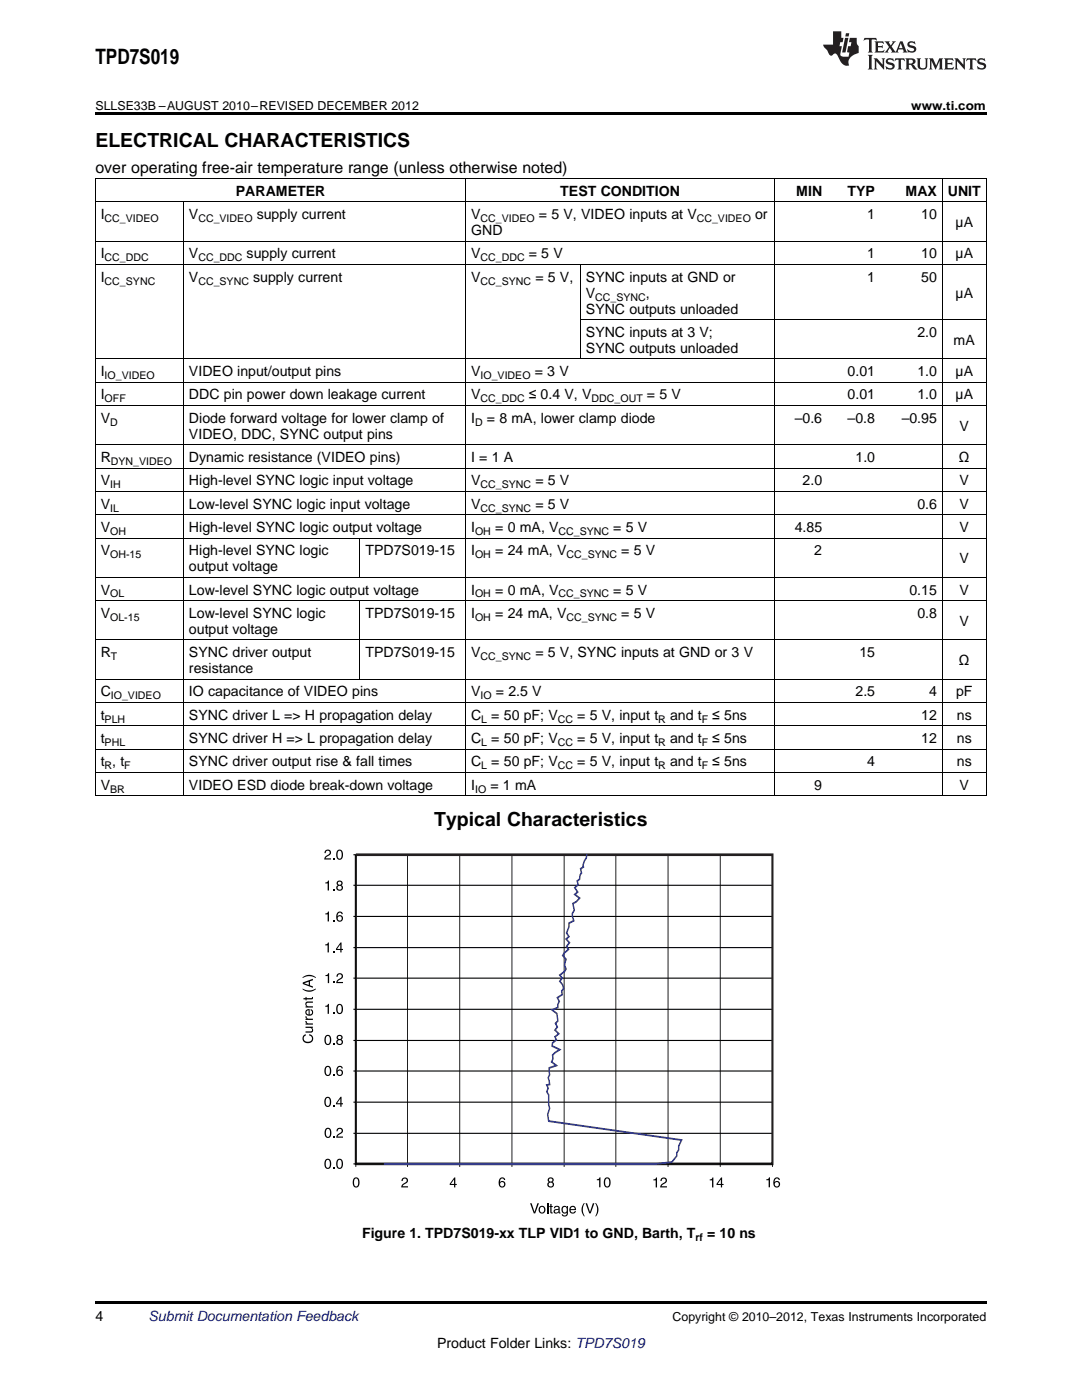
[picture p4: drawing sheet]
<svg xmlns="http://www.w3.org/2000/svg" width="216mm" height="279mm" viewBox="0 0 216 279" stroke-linecap="round" stroke-linejoin="round" font-family="sans-serif">
<g fill="none" stroke="#010202" stroke-width=".2">
<path d="M70.5 176.7h83.6M70.5 170.6h83.6v62.3M71 170.6v62.3M81.3 170.6v62.3M91.7 170.6v62.3M102.2 170.6v62.3M112.6 170.6v62.3M122.9 170.6v62.3M133.3 170.6v62.3M143.7 170.6v62.3M70.5 195.2h83.6M70.5 189.1h83.6"/>
<path d="M70.5 182.9h83.6M70.5 220h83.6M70.5 213.7h83.6M70.5 207.6h83.6M70.5 201.4h83.6M70.5 226.2h83.6M70.5 232.3h83.6"/>
</g>
<path d="M71 170.6h83.1v61.7h-83.1z" fill="none" stroke="#231f20" stroke-width=".47"/>
<path d="M117.1 170.5l-.1 .7-.7 1.5 .1 .3-.6 .4 .2 .8-.3 .4v.9l-.5 .3 .2 .8-.7 .6 .6 .8-.6 .5 1 .7-.7 .8-.7 .3 .3 1.4-.4 .6v.6l.3 .8-1 .5v.8l-.5 1.2 .5 .7-.5 .5 .6 .7-.6 .8 .4 .6-.8 .7-.3 .5 .7 .7-.3 1.3 .3 .7-.3 .5-1 .7 .5 .6-.5 .6 .6 .8 .2 .7-.4 .5 .1 .7-1 .6 .4 .7-.3 .7v.6l-1.1 .5 .9 .7 .2 1.4-.5 .5 .4 .8-.5 .6 .8 .7-.8 .6 .3 .6-.7 .6-.1 .6 1.5 .8-1.4 1.1v.7l-.2 .6 .9 .7-1.4 .5 .1 1.4-.3 .6 .3 1.3-.6 .1 .3 .7-.3 .7 .4 .6v2l.2 .7a2.96 2.96 0 0 0-.2 2.5l26.5 3.8-.6 1.2v.8l-.4 .6v.6l-.9 1.2-3.1 .4h-54.4" fill="none" stroke="#2b3695" stroke-width=".33"/>
<g fill="#010202">
<path d="M66.4 232.9h.3v.3h-.3z"/>
<path d="M66.5 226.8h.3v.3h-.3z"/>
<path d="M67.3 225.2a.65 .65 0 0 1 1.1 .2 .65 .65 0 0 1-.5 .9l-.5 .5h1v.3h-1.3a2.14 2.14 0 0 1 1.1-1.3 .4 .4 0 0 0-.4-.5 .4 .4 0 0 0-.4 .5h-.3z"/>
<path d="M66.4 220.6h.3v.3h-.3z"/>
<path d="M66.4 214.4h.3v.3h-.3z"/>
<path d="M66.4 208.2h.3v.3h-.3z"/>
<path d="M64.9 200.7l.7-.4v2h-.2v-1.4h-.5z"/>
<path d="M66.4 202h.3v.3h-.3z"/>
<path d="M64.9 194.6l.8-.4v2h-.3v-1.4h-.5z"/>
<path d="M66.5 195.9h.3v.3h-.3z"/>
<path d="M67.3 194.4a.65 .65 0 0 1 1.1 .1 .65 .65 0 0 1-.5 1l-.5 .5h1v.2h-1.3a2.14 2.14 0 0 1 1.1-1.2 .4 .4 0 0 0-.4-.6 .4 .4 0 0 0-.4 .5h-.3z"/>
<path d="M64.9 188.5l.7-.4v2h-.2v-1.4h-.5z"/>
<path d="M66.4 189.8h.3v.3h-.3z"/>
<path d="M64.9 182.3l.7-.4v2h-.2v-1.4h-.5z"/>
<path d="M66.4 183.6h.3v.3h-.3z"/>
<path d="M64.9 176.1l.7-.4v2h-.2v-1.4h-.5z"/>
<path d="M66.4 177.4h.3v.3h-.3z"/>
<path d="M64.9 169.7a.65 .65 0 0 1 1.1 .2 .65 .65 0 0 1-.5 .9l-.5 .5h1.1v.2h-1.4a2.14 2.14 0 0 1 1.1-1.2 .4 .4 0 0 0-.4-.5 .4 .4 0 0 0-.4 .5h-.3z"/>
<path d="M66.4 171.2h.3v.3h-.3z"/>
<path d="M80.3 235.2a.65 .65 0 0 1 1 .1 .65 .65 0 0 1-.4 .9l-.6 .5h1.1v.3h-1.3a2.14 2.14 0 0 1 1-1.3 .4 .4 0 0 0-.3-.5 .4 .4 0 0 0-.4 .5h-.3z"/>
<path d="M119.1 235.3l.7-.3v2h-.2v-1.5h-.5z"/>
<path d="M130.4 235.4l.7-.4v2h-.3v-1.4h-.4z"/>
<path d="M132 235.2a.65 .65 0 0 1 1 .1 .65 .65 0 0 1-.4 .9l-.6 .5h1.1v.3h-1.4a2.14 2.14 0 0 1 1.1-1.3 .4 .4 0 0 0-.4-.5 .4 .4 0 0 0-.4 .5h-.2z"/>
<path d="M141.6 235.4l.7-.4v2h-.2v-1.4h-.5z"/>
<path d="M152.9 235.3l.7-.3v2h-.2v-1.5h-.5z"/>
<path d="M105.8 240.1h.3l.6 1.8 .5-1.8h.3l-.7 2.1h-.3z"/>
<path d="M65.2 231.6a.49 .49 0 0 1 .6 .1 .49 .49 0 0 1 0 .6 .49 .49 0 0 1 0 .6 .49 .49 0 0 1-.6 .1 1.45 1.45 0 0 1 0-1.4zM65 231.4a1.31 1.31 0 0 0 .3 1.9 1.05 1.05 0 0 0 .7-1.6 .61 .61 0 0 0-1-.3z"/>
<path d="M67.5 231.6a.49 .49 0 0 1 .6 .1 .49 .49 0 0 1 .1 .6 .49 .49 0 0 1-.1 .6 .49 .49 0 0 1-.6 .1 1.45 1.45 0 0 1 0-1.4zM67.3 231.4a1.31 1.31 0 0 0 .3 1.9 1.05 1.05 0 0 0 .8-1.6 .61 .61 0 0 0-1.1-.3z"/>
<path d="M65.2 225.4a.49 .49 0 0 1 .6 .1 .49 .49 0 0 1 .1 .6 .49 .49 0 0 1-.1 .6 .49 .49 0 0 1-.6 .1 1.45 1.45 0 0 1 0-1.4zM65 225.2a1.31 1.31 0 0 0 .3 1.9 1.05 1.05 0 0 0 .7-1.6 .61 .61 0 0 0-1-.3z"/>
<path d="M65.2 219.2a.49 .49 0 0 1 .6 .1 .49 .49 0 0 1 0 .6 .49 .49 0 0 1 0 .6 .49 .49 0 0 1-.6 .1 1.45 1.45 0 0 1 0-1.4zM65 219.1a1.31 1.31 0 0 0 .3 1.8 1.05 1.05 0 0 0 .7-1.6 .61 .61 0 0 0-1-.2z"/>
<path d="M67.9 218.9l-.9 1.2v.3h.9v.5h.3v-.5h.2v-.2h-.2v-1.3zM67.9 219.3v.9h-.6z"/>
<path d="M65.2 213a.49 .49 0 0 1 .6 .1 .49 .49 0 0 1 0 .6 .49 .49 0 0 1 0 .6 .49 .49 0 0 1-.6 .1 1.45 1.45 0 0 1 0-1.4zM65 212.9a1.31 1.31 0 0 0 .3 1.8 1.05 1.05 0 0 0 .7-1.5 .61 .61 0 0 0-1-.3z"/>
<path d="M67.4 212.9a1.09 1.09 0 0 0 .4 1.8 .64 .64 0 0 0 .6-.9 .64 .64 0 0 0-1-.1 .46 .46 0 0 1 .1-.6 .46 .46 0 0 1 .7 .1h.2l-.3-.4-.4-.1zM67.4 214.1a.42 .42 0 0 1 .8 0 .42 .42 0 0 1-.8 0z"/>
<path d="M65.2 206.8a.49 .49 0 0 1 .6 .1 .49 .49 0 0 1 0 .6 .49 .49 0 0 1 0 .6 .49 .49 0 0 1-.6 .1 1.45 1.45 0 0 1 0-1.4zM65 206.7a1.31 1.31 0 0 0 .3 1.9 1.05 1.05 0 0 0 .7-1.6 .61 .61 0 0 0-1-.3z"/>
<path d="M67.3 206.7l-.1 .1a.46 .46 0 0 0 .2 .7 .61 .61 0 0 0-.1 .9 .61 .61 0 0 0 .9 0 .61 .61 0 0 0-.1-.9 .56 .56 0 0 0 .1-.9 .56 .56 0 0 0-.9 .1zM67.4 208a.4 .4 0 0 1 .8 0 .4 .4 0 0 1-.8 0zM67.4 207a.35 .35 0 0 1 .7 0 .35 .35 0 0 1-.7 0z"/>
<path d="M67.5 200.7a.49 .49 0 0 1 .6 .1 .49 .49 0 0 1 .1 .6 .49 .49 0 0 1-.1 .6 .49 .49 0 0 1-.6 .1 1.45 1.45 0 0 1 0-1.4zM67.3 200.5a1.31 1.31 0 0 0 .3 1.9 1.05 1.05 0 0 0 .8-1.6 .61 .61 0 0 0-1.1-.3z"/>
<path d="M67.9 188.1l-.9 1.3v.2h.9v.5h.3v-.5h.2v-.2h-.2v-1.3zM67.9 188.5v.9h-.6z"/>
<path d="M67.4 182.1a1.09 1.09 0 0 0 .4 1.8 .64 .64 0 0 0 .6-.9 .64 .64 0 0 0-1-.1 .46 .46 0 0 1 .1-.6 .46 .46 0 0 1 .7 .1h.2l-.3-.4-.4-.1zM67.4 183.3a.42 .42 0 0 1 .8 0 .42 .42 0 0 1-.8 0z"/>
<path d="M67.3 175.9l-.1 .1a.46 .46 0 0 0 .2 .7 .61 .61 0 0 0-.1 .9 .61 .61 0 0 0 .9 0 .61 .61 0 0 0-.1-.9 .56 .56 0 0 0 .1-.9 .56 .56 0 0 0-.9 .1zM67.4 177.2a.4 .4 0 0 1 .8 0 .4 .4 0 0 1-.8 0zM67.4 176.2a.35 .35 0 0 1 .7 0 .35 .35 0 0 1-.7 0z"/>
<path d="M67.5 169.9a.49 .49 0 0 1 .6 .1 .49 .49 0 0 1 .1 .6 .49 .49 0 0 1-.1 .6 .49 .49 0 0 1-.6 .1 1.45 1.45 0 0 1 0-1.4zM67.3 169.7a1.31 1.31 0 0 0 .3 1.9 1.05 1.05 0 0 0 .8-1.6 .61 .61 0 0 0-1.1-.3z"/>
<path d="M70.8 235.3a.49 .49 0 0 1 .6 .1 .49 .49 0 0 1 .1 .6 .49 .49 0 0 1-.1 .6 .49 .49 0 0 1-.6 .1 1.45 1.45 0 0 1 0-1.4zM70.6 235.1a1.31 1.31 0 0 0 .3 1.9 1.05 1.05 0 0 0 .8-1.6 .61 .61 0 0 0-1.1-.3z"/>
<path d="M90.6 235l-.9 1.3v.2h.9v.5h.3v-.5h.2v-.2h-.2v-1.3zM90.6 235.4v.9h-.6z"/>
<path d="M99.8 235.1a1.09 1.09 0 0 0 .5 1.9 .64 .64 0 0 0 .5-.9 .64 .64 0 0 0-1-.2 .46 .46 0 0 1 .2-.6 .46 .46 0 0 1 .6 .2h.2l-.3-.5h-.4zM99.8 236.3a.42 .42 0 0 1 .8 0 .42 .42 0 0 1-.8 0z"/>
<path d="M109.5 235.1l-.2 .1a.46 .46 0 0 0 .2 .7 .61 .61 0 0 0-.1 .9 .61 .61 0 0 0 .9 0 .61 .61 0 0 0-.1-.9 .56 .56 0 0 0 .1-.9 .56 .56 0 0 0-.8 .1zM109.5 236.4a.4 .4 0 0 1 .8 0 .4 .4 0 0 1-.8 0zM109.5 235.5a.35 .35 0 0 1 .7 0 .35 .35 0 0 1-.7 0z"/>
<path d="M120.9 235.3a.49 .49 0 0 1 .6 .1 .49 .49 0 0 1 .1 .6 .49 .49 0 0 1-.1 .6 .49 .49 0 0 1-.6 .1 1.45 1.45 0 0 1 0-1.4zM120.7 235.1a1.31 1.31 0 0 0 .3 1.9 1.05 1.05 0 0 0 .8-1.6 .61 .61 0 0 0-1.1-.3z"/>
<path d="M143.9 235l-.9 1.3v.2h.8v.5h.3v-.5h.3v-.2h-.3v-1.3zM143.8 235.4v.9h-.6z"/>
<path d="M154.6 235.1a1.09 1.09 0 0 0 .5 1.9 .64 .64 0 0 0 .5-.9 .64 .64 0 0 0-1-.2 .46 .46 0 0 1 .2-.6 .46 .46 0 0 1 .6 .2h.2l-.3-.5h-.4zM154.6 236.3a.42 .42 0 0 1 .8 0 .42 .42 0 0 1-.8 0z"/>
<path d="M107.7 240.8a.77 .77 0 0 0-.1 1.2 .77 .77 0 0 0 1.2-.1 .77 .77 0 0 0-.3-1.2l-.3-.1zM107.9 240.9a.5 .5 0 0 1 .7 .5 .5 .5 0 0 1-.8 .4l-.1-.4z"/>
</g>
<path d="M109.3 240.1v2.1" fill="none" stroke="#010202" stroke-width=".25"/>
<g fill="#010202">
<path d="M109.8 240.3h.3v.4h.2v.2h-.2v1l.2 .1v.2h-.3l-.2-.2v-1.1h-.2v-.2h.2z"/>
<path d="M116.5 240.1h.2a2.48 2.48 0 0 0 0 2.6 1.47 1.47 0 0 1-.7-1.3l.2-.7z"/>
<path d="M116.8 240.1h.3l.6 1.8 .6-1.8h.3l-.7 2.1h-.3z"/>
<path d="M118.8 240.1a1.47 1.47 0 0 1 .6 1.3l-.2 .9-.3 .4h-.1a2.48 2.48 0 0 0 0-2.6z"/>
<path d="M60.6 206.6l.4-.2v.3a.67 .67 0 0 0-.3 .9 .67 .67 0 0 0 .9 .3 .62 .62 0 0 0 .7-.6 .62 .62 0 0 0-.6-.6v-.3a.93 .93 0 0 1 .8 1.2 .93 .93 0 0 1-1.3 .6 .94 .94 0 0 1-.6-1.6z"/>
<path d="M61 204.9h1.4v.2h-.2a.5 .5 0 0 1 .3 .6 .5 .5 0 0 1-.5 .4h-1v-.3h.9a.36 .36 0 0 0 .3-.4 .36 .36 0 0 0-.4-.3h-.8z"/>
<path d="M60.9 203.8h.3l.2 .4h1v.3h-1.4v-.2l.2-.1z"/>
<path d="M60.9 202.8h.3l.2 .5h1v.2h-1.4v-.2h.2z"/>
<path d="M61.1 200l1.3-.1v.2h-.9a.36 .36 0 0 0-.3 .4 .36 .36 0 0 0 .4 .3h.8v.3h-1.4v-.3h.2l-.3-.3z"/>
<path d="M60.6 199.2h.4v-.2h.2v.2h1v-.2h.2l.1 .2-.2 .2h-1.1v.2h-.2v-.2h-.4z"/>
<path d="M60.4 197.3a2.48 2.48 0 0 0 2.6 0 1.47 1.47 0 0 1-1.3 .6l-.8-.2-.5-.2z"/>
<path d="M60.4 195a2.07 2.07 0 0 1 2.6 0v.2a2.48 2.48 0 0 0-2.6 0z"/>
<path d="M110.7 240.8l-.2 .3h.3a.3 .3 0 0 1 .3-.2 .3 .3 0 0 1 .2 .4h-.4a.49 .49 0 0 0-.4 .8 .49 .49 0 0 0 .9-.1l.4 .2v-.2l-.1-.1-.1-1-.3-.2zM110.8 241.6l.6-.2-.1 .5a.3 .3 0 0 1-.4 .1 .3 .3 0 0 1-.1-.4z"/>
<path d="M112.4 240.9a.54 .54 0 0 1 .7 .4 .54 .54 0 0 1-.3 .7 .6 .6 0 0 1-.5-.4 .6 .6 0 0 1 .1-.7zM112.3 240.8a.73 .73 0 0 0-.2 1 .73 .73 0 0 0 1 .2 .41 .41 0 0 1-.2 .5 .41 .41 0 0 1-.6-.2h-.2a.65 .65 0 0 0 .7 .5 .65 .65 0 0 0 .5-.8v-1.3h-.2v.2l-.4-.3z"/>
<path d="M113.9 240.8a.76 .76 0 0 0-.2 1.1 .76 .76 0 0 0 1.1 .1l.1-.3h-.2l-.1 .2a.43 .43 0 0 1-.5 0 .43 .43 0 0 1-.2-.4h1a.68 .68 0 0 0-.2-.7 .68 .68 0 0 0-.8 0zM114 241l.5-.1 .2 .4h-.8z"/>
<path d="M61.1 201.6a.75 .75 0 0 0 .1 1 .75 .75 0 0 0 1.1-.1 .75 .75 0 0 0-.1-1l-.2-.1v.2l.2 .1a.43 .43 0 0 1 0 .5 .43 .43 0 0 1-.4 .2v-1zM61.2 201.8l.4-.2v.8l-.4-.2z"/>
<path d="M60.4 196.1v.3l2 .7v-.2l-.5-.3v-.8l.5-.2v-.3zM60.7 196.2l.9-.3v.7z"/>
</g>
<g fill="#231f20">
<path d="M172.5 7.6l-.1 .5 .4-.2h.6v.1v2.1l-.2 .4h.9l-.2-.4v-2.1l.1-.1h.5l.5 .2-.2-.5zM174.5 8.3l.2 .3v1.5l-.2 .4h1.8l.2-.6a1.04 1.04 0 0 1-1.3 .2v-.7h.6l.3 .2v-.6l-.3 .2h-.6v-.6l.8-.1 .4 .3-.2-.5zM176.5 8.3l.9 1.1-.9 1.1h.8l-.2-.2 .4-.7 .5 .7-.2 .2h1.5l-.2-.2 .2-.4h.9l.1 .4-.2 .2h1l-.3-.3-.7-1.9h-.5l-.9 2-.8-1 .9-1h-.8l.1 .3-.4 .5-.3-.6 .1-.2zM179.7 8.6l.4 1h-.7zM181.3 8.4a.63 .63 0 0 0-.2 .7 .63 .63 0 0 0 .6 .4l.6 .2 .1 .2a.75 .75 0 0 1-.7 .4 .75 .75 0 0 1-.6-.5l.1 .7 .1-.1a1.11 1.11 0 0 0 1.5-.6 1.13 1.13 0 0 0-1.2-.8l-.1-.4a1.04 1.04 0 0 1 1.2 .2l-.2-.5-.2 .1-.4-.2zM173.2 10.9l.2 .4v2.2l-.2 .4h1l-.3-.4v-2.2l.3-.4zM174.3 11.6l.3 .4v1.5l-.3 .4h.8l-.2-.4v-1.3l1.5 1.7v-1.9l.2-.4h-.7l.2 .4v.9l-1.1-1.3zM177 11.8a.62 .62 0 0 0-.2 .7 .62 .62 0 0 0 .6 .4l.6 .1 .1 .3a.76 .76 0 0 1-.7 .3 .76 .76 0 0 1-.7-.4l.2 .7 .1-.1a1.11 1.11 0 0 0 1.5-.6 1.13 1.13 0 0 0-1.2-.8l-.1-.4a1.04 1.04 0 0 1 1.2 .2l-.2-.6-.2 .1-.5-.1zM178.7 11.6l-.2 .6a.61 .61 0 0 1 .8-.3v1.6l-.2 .4h.9l-.2-.4v-1.6a.63 .63 0 0 1 .7 .3l-.1-.6zM180.6 11.6l.3 .4v1.5l-.3 .4h1l-.2-.2-.1-.8 .6 .2a.76 .76 0 0 0 1.2 .7l-1-1a.58 .58 0 0 0 .6-.5 .58 .58 0 0 0-.5-.6zM181.4 11.9h.1a.45 .45 0 0 1 .5 .1 .45 .45 0 0 1 .1 .5l-.8 .2zM182.9 11.6l.2 .2a2.17 2.17 0 0 0 .3 1.9 .99 .99 0 0 0 1.6-.6v-1.1l.2-.4h-.7l.2 .2a1.92 1.92 0 0 1-.2 1.8 .6 .6 0 0 1-.9-.5v-1.1l.2-.4zM185.4 11.6l.2 .4v1.5l-.2 .4h.7l-.2-.4v-1.4l.8 1.8 .8-1.8v1.4l-.2 .4h.9l-.2-.4v-1.5l.2-.4h-.8l-.6 1.5-.6-1.5zM188.4 11.6l.2 .4v1.5l-.2 .4h1.8l.1-.6a1.04 1.04 0 0 1-1.2 .1v-.6h.5l.4 .2v-.6l-.4 .2h-.5v-.7h.8l.3 .3-.1-.6zM190.5 11.6l.2 .4v1.5l-.2 .4h.7l-.2-.4v-1.3l1.5 1.7v-1.9l.2-.4h-.7l.2 .4v.9l-1.1-1.3zM192.9 11.6l-.1 .6a.61 .61 0 0 1 .7-.3l.1 1.6-.3 .4h1l-.3-.4 .1-1.6a.63 .63 0 0 1 .7 .3l-.1-.6zM195.2 11.8a.62 .62 0 0 0-.2 .7 .62 .62 0 0 0 .6 .4l.6 .1 .1 .3a.76 .76 0 0 1-.7 .3 .76 .76 0 0 1-.6-.4l.1 .7 .1-.1a1.11 1.11 0 0 0 1.6-.6 1.13 1.13 0 0 0-1.3-.8l-.1-.4a1.04 1.04 0 0 1 1.2 .2l-.1-.6-.2 .1-.5-.1z"/>
<path d="M166.2 6.3v2.6h-1.9v.4l.8 .9a.91 .91 0 0 0 1 .8 .56 .56 0 0 1 .5-.3 .56 .56 0 0 1 .5 .3l.4 .8a1.53 1.53 0 0 0 1.9 1.2 1.54 1.54 0 0 1 1-2.1l.9-.3v-1.4a1.52 1.52 0 0 1-.4-1.6h-1.3l-.2 .8h.5l-.2 .8h-.5l-.1 1v.2l.4 .1-.2 .8a1.93 1.93 0 0 1-1.6-.3l.3-1.8h-.5l.2-.8h.4l.2-.8h-.4v-1.3zM168.6 7.6l-.6 2.9h.7l.6-2.9zM168.8 6.6l-.1 .7h.6l.2-.7z"/>
</g>
<path d="M19 259.7h177.8v.5h-177.8z" fill="#000"/>
<path d="M111.5 248.8h.3v.8h-.3z" fill="#fff"/>
<g fill="none" stroke="#000" stroke-width=".2">
<path d="M19 35.6h177.8M19.1 35.7v123.2M92.9 35.7v123.2M154.5 35.7v123.2M188 35.7v123.2M196.8 35.7v123.2M19 52.8h177.8M19 48.1h177.8M19 40.3h177.8M36.6 40.4v118.5M115.8 52.8v18.9M19 76.3h177.8"/>
<path d="M19 71.6h177.8M115.9 63.8h80.9M19 98.1h177.8M19 93.4h177.8M19 88.8h177.8M19 80.9h177.8M19 119.9h177.8M19 115.2h177.8M19 107.4h177.8M19 102.7h177.8M71.8 107.5v7.8M71.8 119.9v15.7"/>
<path d="M19 135.6h177.8M19 127.7h177.8M19 158.8h177.8M19 154.2h177.8M19 149.5h177.8M19 144.9h177.8M19 140.2h177.8"/>
</g>
<path d="M19 22.5h177.8v.5h-177.8z" fill="#000"/>
<text font-size="4.2" x="19" y="12.8">TPD7S019</text>
<g font-size="3.9">
<text x="19" y="29.3">ELECTRICAL CHARACTERISTICS</text>
<text x="86.6" y="164.9">Typical Characteristics</text>
</g>
<text font-size="3.2" x="19" y="34.4">over operating free-air temperature range (unless otherwise noted)</text>
<g font-size="2.8">
<text x="47.1" y="39.1">PARAMETER</text>
<text x="111.8" y="39.1">TEST CONDITION</text>
<text x="158.9" y="39.1">MIN</text>
<text x="169.1" y="39.1">TYP</text>
<text x="180.7" y="39.1">MAX</text>
<text x="189.1" y="39.1">UNIT</text>
<text x="20.1" y="43.7">I</text>
<text x="37.7" y="43.7">V</text>
<text x="51.2" y="43.7">supply current</text>
<text x="94" y="43.7">V</text>
<text x="94" y="46.9">GND</text>
<text x="107.5" y="43.7">= 5 V, VIDEO inputs at V</text>
<text x="150.7" y="43.7">or</text>
<text x="173" y="43.7">1</text>
<text x="183.8" y="43.7">10</text>
<text x="190.7" y="45.3">µA</text>
<text x="20.1" y="51.6">I</text>
<text x="37.7" y="51.6">V</text>
<text x="49.2" y="51.6">supply current</text>
<text x="94" y="51.6">V</text>
<text x="105.5" y="51.6">= 5 V</text>
<text x="173" y="51.6">1</text>
<text x="183.8" y="51.6">10</text>
<text x="190.7" y="51.6">µA</text>
<text x="20.1" y="56.2">I</text>
<text x="37.7" y="56.2">V</text>
<text x="50.5" y="56.2">supply current</text>
<text x="94" y="56.2">V</text>
<text x="106.8" y="56.2">= 5 V,</text>
<text x="116.9" y="56.2">SYNC inputs at GND or</text>
<text x="116.9" y="59.4">V</text>
<text x="128.9" y="59.4">,</text>
<text x="173" y="56.2">1</text>
<text x="183.8" y="56.2">50</text>
<text x="190.7" y="59.4">µA</text>
<text x="116.9" y="62.6">SYNC outputs unloaded</text>
<text x="116.9" y="67.2">SYNC inputs at 3 V;</text>
<text x="116.9" y="70.4">SYNC outputs unloaded</text>
<text x="183.1" y="67.2">2.0</text>
<text x="190.3" y="68.8">mA</text>
<text x="20.1" y="75.1">I</text>
<text x="37.7" y="75.1">VIDEO input/output pins</text>
<text x="94" y="75.1">V</text>
<text x="106.7" y="75.1">= 3 V</text>
<text x="169.1" y="75.1">0.01</text>
<text x="183.1" y="75.1">1.0</text>
<text x="190.7" y="75.1">µA</text>
<text x="20.1" y="79.7">I</text>
<text x="37.7" y="79.7">DDC pin power down leakage current</text>
<text x="94" y="79.7">V</text>
<text x="105.5" y="79.7">≤ 0.4 V, V</text>
<text x="129.1" y="79.7">= 5 V</text>
<text x="169.1" y="79.7">0.01</text>
<text x="183.1" y="79.7">1.0</text>
<text x="190.7" y="79.7">µA</text>
<text x="20.1" y="84.4">V</text>
<text x="37.7" y="84.4">Diode forward voltage for lower clamp of</text>
<text x="37.7" y="87.6">VIDEO, DDC, SYNC output pins</text>
<text x="94" y="84.4">I</text>
<text x="97.2" y="84.4">= 8 mA, lower clamp diode</text>
<text x="158.6" y="84.4">–0.6</text>
<text x="169.1" y="84.4">–0.8</text>
<text x="179.9" y="84.4">–0.95</text>
<text x="191.5" y="86">V</text>
<text x="20.1" y="92.2">R</text>
<text x="37.7" y="92.2">Dynamic resistance (VIDEO pins)</text>
<text x="94" y="92.2">I = 1 A</text>
<text x="170.7" y="92.2">1.0</text>
<text x="191.3" y="92.2">Ω</text>
<text x="20.1" y="96.9">V</text>
<text x="20.1" y="101.5">V</text>
<text x="37.7" y="96.9">High-level SYNC logic input voltage</text>
<text x="37.7" y="101.5">Low-level SYNC logic input voltage</text>
<text x="94" y="96.9">V</text>
<text x="94" y="101.5">V</text>
<text x="106.8" y="96.9">= 5 V</text>
<text x="106.8" y="101.5">= 5 V</text>
<text x="160.2" y="96.9">2.0</text>
<text x="183.1" y="101.5">0.6</text>
<text x="191.5" y="96.9">V</text>
<text x="191.5" y="101.5">V</text>
<text x="20.1" y="106.2">V</text>
<text x="37.7" y="106.2">High-level SYNC logic output voltage</text>
<text x="94" y="106.2">I</text>
<text x="98.8" y="106.2">= 0 mA, V</text>
<text x="122.4" y="106.2">= 5 V</text>
<text x="158.6" y="106.2">4.85</text>
<text x="191.5" y="106.2">V</text>
<text x="20.1" y="110.8">V</text>
<text x="37.7" y="110.8">High-level SYNC logic</text>
<text x="72.9" y="110.8">TPD7S019-15</text>
<text x="94" y="110.8">I</text>
<text x="98.8" y="110.8">= 24 mA, V</text>
<text x="124" y="110.8">= 5 V</text>
<text x="162.5" y="110.8">2</text>
<text x="191.5" y="112.4">V</text>
<text x="20.1" y="118.7">V</text>
<text x="37.7" y="114">output voltage</text>
<text x="37.7" y="118.7">Low-level SYNC logic output voltage</text>
<text x="94" y="118.7">I</text>
<text x="98.8" y="118.7">= 0 mA, V</text>
<text x="122.4" y="118.7">= 5 V</text>
<text x="181.5" y="118.7">0.15</text>
<text x="191.5" y="118.7">V</text>
<text x="20.1" y="123.3">V</text>
<text x="37.7" y="123.3">Low-level SYNC logic</text>
<text x="72.9" y="123.3">TPD7S019-15</text>
<text x="94" y="123.3">I</text>
<text x="98.8" y="123.3">= 24 mA, V</text>
<text x="124" y="123.3">= 5 V</text>
<text x="183.1" y="123.3">0.8</text>
<text x="191.5" y="124.9">V</text>
<text x="20.1" y="131.2">R</text>
<text x="37.7" y="126.5">output voltage</text>
<text x="37.7" y="131.2">SYNC driver output</text>
<text x="72.9" y="131.2">TPD7S019-15</text>
<text x="94" y="131.2">V</text>
<text x="106.8" y="131.2">= 5 V, SYNC inputs at GND or 3 V</text>
<text x="171.5" y="131.2">15</text>
<text x="37.7" y="134.3">resistance</text>
<text x="191.3" y="132.8">Ω</text>
<text x="20.1" y="139">C</text>
<text x="20.1" y="143.7">t</text>
<text x="37.7" y="139">IO capacitance of VIDEO pins</text>
<text x="37.7" y="143.7">SYNC driver L =&gt; H propagation delay</text>
<text x="94" y="139">V</text>
<text x="94" y="143.7">C</text>
<text x="98" y="143.7">= 50 pF; V</text>
<text x="99" y="139">= 2.5 V</text>
<text x="115.2" y="143.7">= 5 V, input t</text>
<text x="133.7" y="143.7">and t</text>
<text x="142.1" y="143.7">≤ 5ns</text>
<text x="170.7" y="139">2.5</text>
<text x="183.8" y="143.7">12</text>
<text x="185.4" y="139">4</text>
<text x="190.8" y="139">pF</text>
<text x="190.9" y="143.7">ns</text>
<text x="20.1" y="148.3">t</text>
<text x="37.7" y="148.3">SYNC driver H =&gt; L propagation delay</text>
<text x="94" y="148.3">C</text>
<text x="98" y="148.3">= 50 pF; V</text>
<text x="115.2" y="148.3">= 5 V, input t</text>
<text x="133.7" y="148.3">and t</text>
<text x="142.1" y="148.3">≤ 5ns</text>
<text x="183.8" y="148.3">12</text>
<text x="190.9" y="148.3">ns</text>
<text x="20.1" y="153">t , t</text>
<text x="37.7" y="153">SYNC driver output rise &amp; fall times</text>
<text x="94" y="153">C</text>
<text x="98" y="153">= 50 pF; V</text>
<text x="115.2" y="153">= 5 V, input t</text>
<text x="133.7" y="153">and t</text>
<text x="142.1" y="153">≤ 5ns</text>
<text x="173" y="153">4</text>
<text x="190.9" y="153">ns</text>
<text x="20.1" y="157.6">V</text>
<text x="37.7" y="157.6">VIDEO ESD diode break-down voltage</text>
<text x="94" y="157.6">I</text>
<text x="97.9" y="157.6">= 1 mA</text>
<text x="162.5" y="157.6">9</text>
<text x="191.5" y="157.6">V</text>
<text x="72.2" y="247.1">Figure 1. TPD7S019-xx TLP VID1 to GND, Barth, T</text>
<text x="141.1" y="247.1">= 10 ns</text>
<text x="19" y="263.6">4</text>
<text x="87.2" y="269">Product Folder Links: TPD7S019</text>
</g>
<text font-size="2.8" fill="#0000c8" x="29.6" y="263.6">Submit Documentation Feedback</text>
<g font-size="2.5">
<text x="19" y="21.9">SLLSE33B –AUGUST 2010–REVISED DECEMBER 2012</text>
<text x="181.8" y="21.9">www.ti.com</text>
<text x="134.2" y="263.6">Copyright © 2010–2012, Texas Instruments Incorporated</text>
</g>
<g font-size="2.1">
<text x="20.9" y="44.3">CC_VIDEO</text>
<text x="39.6" y="44.3">CC_VIDEO</text>
<text x="95.9" y="44.3">CC_VIDEO</text>
<text x="139" y="44.3">CC_VIDEO</text>
<text x="20.9" y="52.1">CC_DDC</text>
<text x="39.6" y="52.1">CC_DDC</text>
<text x="95.9" y="52.1">CC_DDC</text>
<text x="20.9" y="56.8">CC_SYNC</text>
<text x="39.6" y="56.8">CC_SYNC</text>
<text x="95.9" y="56.8">CC_SYNC</text>
<text x="118.8" y="60">CC_SYNC</text>
<text x="20.9" y="75.6">IO_VIDEO</text>
<text x="95.9" y="75.6">IO_VIDEO</text>
<text x="20.9" y="80.3">OFF</text>
<text x="95.9" y="80.3">CC_DDC</text>
<text x="118" y="80.3">DDC_OUT</text>
<text x="22" y="84.9">D</text>
<text x="94.8" y="84.9">D</text>
<text x="22.1" y="92.8">DYN_VIDEO</text>
<text x="22" y="97.4">IH</text>
<text x="95.9" y="97.4">CC_SYNC</text>
<text x="22" y="102.1">IL</text>
<text x="22" y="106.8">OH</text>
<text x="94.8" y="106.8">OH</text>
<text x="95.9" y="102.1">CC_SYNC</text>
<text x="111.4" y="106.8">CC_SYNC</text>
<text x="22" y="111.4">OH-15</text>
<text x="94.8" y="111.4">OH</text>
<text x="113" y="111.4">CC_SYNC</text>
<text x="22" y="119.2">OL</text>
<text x="94.8" y="119.2">OH</text>
<text x="111.4" y="119.2">CC_SYNC</text>
<text x="22" y="123.9">OL-15</text>
<text x="94.8" y="123.9">OH</text>
<text x="113" y="123.9">CC_SYNC</text>
<text x="22.1" y="131.7">T</text>
<text x="95.9" y="131.7">CC_SYNC</text>
<text x="22.1" y="139.6">IO_VIDEO</text>
<text x="95.9" y="139.6">IO</text>
<text x="20.9" y="144.2">PLH</text>
<text x="20.9" y="148.9">PHL</text>
<text x="96" y="144.2">L</text>
<text x="96" y="148.9">L</text>
<text x="111.3" y="144.2">CC</text>
<text x="111.3" y="148.9">CC</text>
<text x="131.3" y="144.2">R</text>
<text x="131.3" y="148.9">R</text>
<text x="140" y="144.2">F</text>
<text x="140" y="148.9">F</text>
<text x="20.9" y="153.5">R</text>
<text x="24.8" y="153.5">F</text>
<text x="96" y="153.5">L</text>
<text x="111.3" y="153.5">CC</text>
<text x="131.3" y="153.5">R</text>
<text x="140" y="153.5">F</text>
<text x="22" y="158.2">BR</text>
<text x="94.8" y="158.2">IO</text>
<text x="138.8" y="247.6">rf</text>
</g>
</svg>
